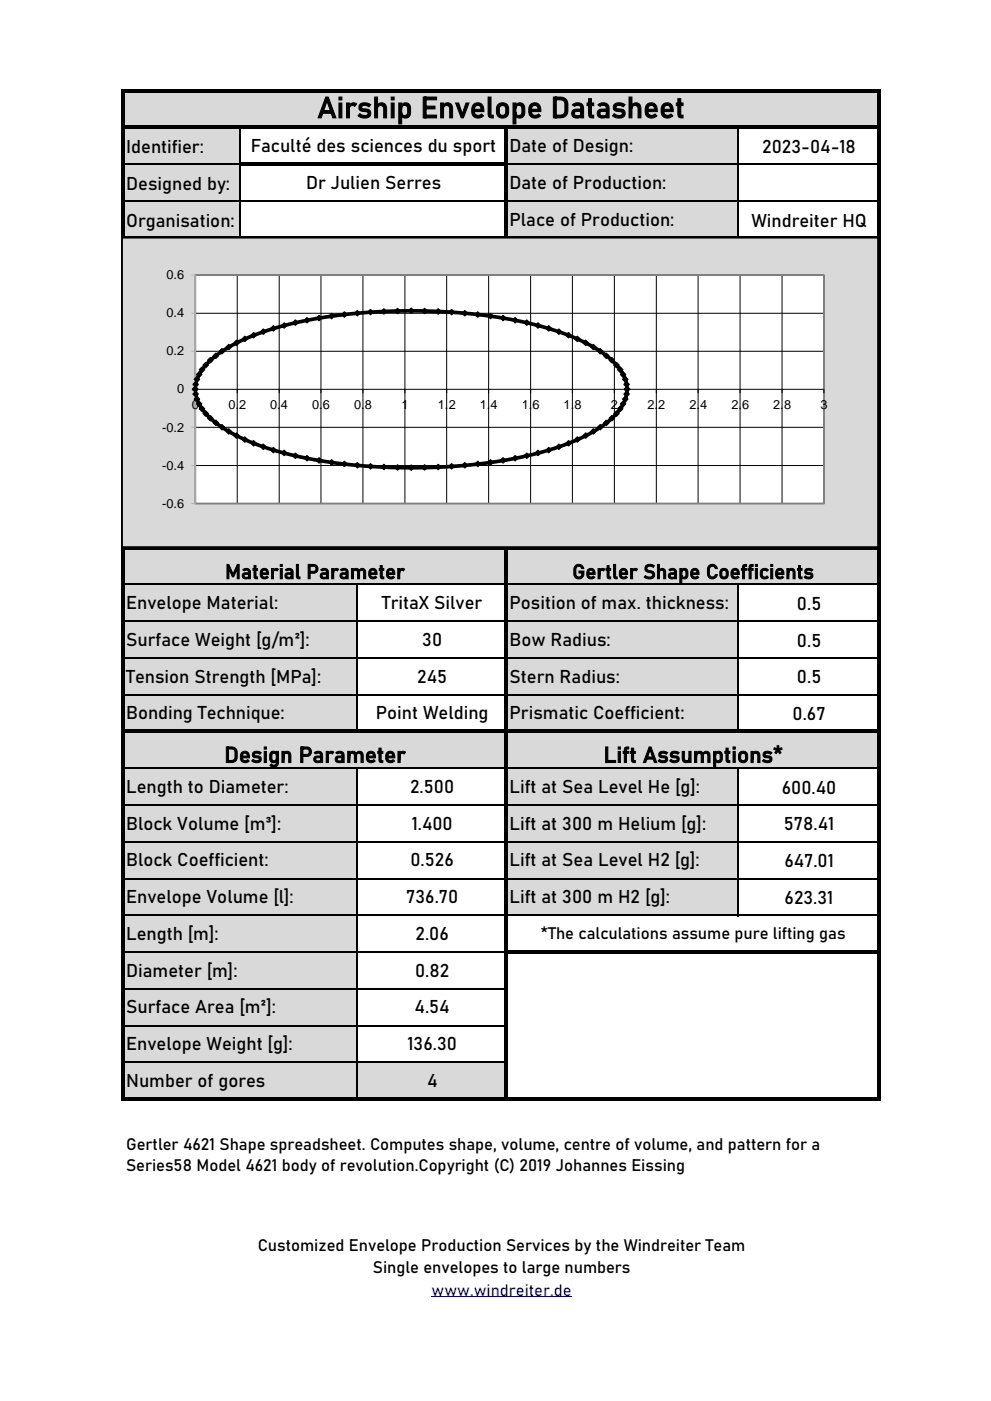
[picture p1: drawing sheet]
<svg xmlns="http://www.w3.org/2000/svg" width="210mm" height="297mm" viewBox="0 0 210 297" stroke-linecap="round" stroke-linejoin="round" font-family="sans-serif">
<g fill="#d9d9d9">
<path d="M26 19.3h160.3v7.8h-160.3z" fill-rule="evenodd"/>
<path d="M26 27h24.9v23.4h-24.9z" fill-rule="evenodd"/>
<path d="M107.2 27h49.1v23.4h-49.1z" fill-rule="evenodd"/>
<path d="M26 116.1h160.3v7.8h-160.3z" fill-rule="evenodd"/>
<path d="M26 123.8h49.6v31.2h-49.6z" fill-rule="evenodd"/>
<path d="M107.2 123.8h49.1v31.2h-49.1z" fill-rule="evenodd"/>
<path d="M26 155h160.3v7.8h-160.3z" fill-rule="evenodd"/>
<path d="M26 162.8h49.6v31.2h-49.6z" fill-rule="evenodd"/>
<path d="M107.2 162.8h49.1v31.2h-49.1z" fill-rule="evenodd"/>
<path d="M26 194h49.6v31.2h-49.6z" fill-rule="evenodd"/>
<path d="M26 225.1h81.3v7.9h-81.3z" fill-rule="evenodd"/>
</g>
<path d="M91.5 274.8h29.6" fill="none" stroke="#00f" stroke-width=".21"/>
<g fill="none" stroke="#000" stroke-width=".38">
<path d="M26.4 34.8h24.2M50.8 27.4v7M50.8 35.2v14.8M107.6 34.8h78.3M156.3 27.4v22.6M26.4 42.6h80.5M107.6 42.6h78.3M26.4 123.9h80.5M26.4 131.7h80.5M26.4 139.4h80.5M75.6 124.1v30.5M107.6 123.9h78.3"/>
<path d="M107.6 131.7h78.3M107.6 139.4h78.3M156.3 124.1v30.5M26.4 147.2h80.5M107.6 147.2h78.3M26.4 162.8h80.5M26.4 170.6h80.5M75.6 163v69.5M107.6 162.8h78.3M107.6 170.6h78.3M156.3 163v31.2M26.4 186.2h80.5"/>
<path d="M26.4 194h80.5M107.6 186.2h78.3M107.6 194h78.3M26.4 201.8h80.5M26.4 209.6h80.5M26.4 217.4h80.5M26.4 225.1h80.5"/>
</g>
<g fill="#000">
<path d="M26.4 18.8h160.2v.8h-160.2z" fill-rule="evenodd"/>
<path d="M26.4 26.6h160.2v.8h-160.2z" fill-rule="evenodd"/>
<path d="M50.6 34.4h57v.8h-57z" fill-rule="evenodd"/>
<path d="M26.4 50h160.2v.8h-160.2z" fill-rule="evenodd"/>
<path d="M106.9 27.4h.7v23.4h-.7z" fill-rule="evenodd"/>
<path d="M26.4 115.7h160.2v.7h-160.2z" fill-rule="evenodd"/>
<path d="M26.4 154.6h160.2v.8h-160.2z" fill-rule="evenodd"/>
<path d="M107.6 201.4h79v.7h-79z" fill-rule="evenodd"/>
<path d="M25.7 18.8h.7v214.5h-.7z" fill-rule="evenodd"/>
<path d="M26.4 232.5h160.2v.8h-160.2z" fill-rule="evenodd"/>
<path d="M106.9 116.4h.7v116.9h-.7z" fill-rule="evenodd"/>
<path d="M185.9 19.6h.7v213.7h-.7z" fill-rule="evenodd"/>
</g>
<path d="M26.4 178.4h80.5M107.6 178.4h78.3" fill="none" stroke="#000" stroke-width=".39"/>
<path d="M25.9 50.5h160.1v65.4h-160.1z" fill-rule="evenodd" fill="#d9d9d9"/>
<path d="M41.4 58.3h133.2v48.4h-133.2z" fill-rule="evenodd" fill="#fff"/>
<g fill="none" stroke="#000" stroke-width=".21">
<path d="M25.9 50.5h160.1v65.4h-160.1zM41.4 58.3h133.2v48.4h-133.2M50.3 58.3v48.4M59.2 58.3v48.4M68 58.3v48.4M76.9 58.3v48.4M85.8 58.3v48.4M94.6 58.3v48.4M103.5 58.3v48.4M112.4 58.3v48.4M121.3 58.3v48.4M130.2 58.3v48.4"/>
<path d="M139.1 58.3v48.4M147.9 58.3v48.4M156.8 58.3v48.4M165.7 58.3v48.4M41.4 74.5h133.2M41.4 66.4h133.2M41.4 98.7h133.2M41.4 90.6h133.2M174.6 82.5h-133.2v.8"/>
</g>
<path d="M41.4 58.3h133.2v48.4h-133.2z" fill="none" stroke="#808080" stroke-width=".39"/>
<path d="M40.6 58.3h.8v48.4h-.8M40.6 74.5h.8M40.6 66.4h.8M40.6 98.7h.8M40.6 90.6h.8M40.6 82.5h.8" fill="none" stroke="#b3b3b3" stroke-width=".21"/>
<path d="M44.1 76.9a34.9 34.9 0 0 1 14.8-7.5l7.7-1.8 8-1.1 8.7-.6 9.1 .1 8.3 .6 8.5 1.3 7.1 1.7 3.4 1.2 3 1.2a20 20 0 0 1 9.2 7.1 7 7 0 0 1-1.5 8.8 32.4 32.4 0 0 1-13.7 7.4l-7.5 1.8-8.5 1.3-8.8 .7h-9.1l-8.7-.6-8.5-1.3-7.2-1.7-3.4-1.1-3.1-1.2a20.6 20.6 0 0 1-9.6-7.3 7 7 0 0 1 1.5-8.8z" fill="none" stroke="#000" stroke-width=".78"/>
<g fill="#000">
<path d="M41.2 80.4l.5-.6 .6 .6-.6 .6zM41.6 79.4l.6-.6 .5 .6-.5 .5zM42.2 78.3l.6-.5 .6 .5-.6 .6zM43.6 76.8l.5 .6-.5 .5-.6-.5zM44 76.3l.6-.5 .5 .5-.5 .6zM45.2 75.4l.5-.5 .6 .5-.6 .6zM47 73.9l.6 .5-.6 .6-.5-.6zM47.9 73.6l.6-.6 .5 .6-.5 .5zM50.1 72.1l.6 .6-.6 .5-.6-.5zM51.9 71.3l.5 .5-.5 .6-.6-.6zM53.7 70.5l.6 .5-.6 .6-.5-.6zM55.8 69.7l.5 .6-.5 .6-.6-.6z"/>
<path d="M57.9 69l.6 .6-.6 .6-.5-.6zM60.2 68.4l.6 .6-.6 .5-.5-.5zM62 68.4l.6-.6 .5 .6-.5 .5zM64.5 67.9l.6-.6 .5 .6-.5 .5zM67.1 67.4l.5-.6 .6 .6-.6 .6zM70.3 66.4l.5 .6-.5 .5-.6-.5zM73 66.1l.5 .6-.5 .5-.6-.5zM75.2 66.4l.5-.6 .6 .6-.6 .5zM78.5 65.6l.6 .5-.6 .6-.6-.6zM80.8 66l.6-.5 .5 .5-.5 .6zM84.2 65.4l.6 .5-.6 .6-.5-.6zM86.6 65.9l.5-.6 .6 .6-.6 .5z"/>
<path d="M89.4 65.9l.6-.5 .5 .5-.5 .6zM92.9 65.5l.5 .5-.5 .6-.6-.6zM95.7 65.6l.6 .5-.6 .6-.6-.6zM98.5 65.8l.5 .6-.5 .5-.6-.5zM101.2 66.1l.6 .6-.6 .5-.5-.5zM103.4 67l.5-.6 .6 .6-.6 .5zM106.6 66.8l.5 .6-.5 .6-.6-.6zM109.1 67.3l.6 .6-.6 .5-.5-.5zM111.1 68.4l.5-.6 .6 .6-.6 .5zM114 68.4l.6 .6-.6 .5-.6-.5zM115.7 69.6l.6-.6 .5 .6-.5 .6zM118.4 69.7l.6 .6-.6 .6-.5-.6z"/>
<path d="M120.5 70.5l.5 .5-.5 .6-.6-.6zM121.8 71.8l.5-.5 .6 .5-.6 .6zM124.1 72.1l.6 .6-.6 .5-.6-.5zM125.7 73l.6 .6-.6 .5-.5-.5zM126.6 74.4l.6-.5 .5 .5-.5 .6zM128.5 74.9l.5 .5-.5 .6-.6-.6zM129.1 76.3l.5-.5 .6 .5-.6 .6zM130.6 76.8l.6 .6-.6 .5-.5-.5zM130.8 78.3l.6-.5 .6 .5-.6 .6zM132 78.8l.6 .6-.6 .5-.5-.5zM132.5 79.8l.5 .6-.5 .6-.6-.6zM41.3 81.9l.6 .6-.6 .6-.5-.6z"/>
<path d="M41.4 80.9l.6 .6-.6 .5-.5-.5zM41.4 83l.6 .5-.6 .6-.5-.6zM41.2 84.6l.5-.6 .6 .6-.6 .5zM41.6 85.6l.6-.5 .5 .5-.5 .6zM42.8 86.1l.6 .5-.6 .6-.6-.6zM43 87.7l.6-.6 .5 .6-.5 .5zM44 88.6l.6-.5 .5 .5-.5 .6zM45.2 89.6l.5-.5 .6 .5-.6 .6zM47 90l.6 .5-.6 .6-.5-.6zM47.9 91.4l.6-.5 .5 .5-.5 .6zM49.5 92.3l.6-.5 .6 .5-.6 .6zM51.9 92.6l.5 .6-.5 .5-.6-.5z"/>
<path d="M53.7 93.4l.6 .5-.6 .6-.5-.6zM55.8 94.1l.5 .6-.5 .6-.6-.6zM57.4 95.4l.5-.6 .6 .6-.6 .6zM60.2 95.4l.6 .6-.6 .6-.5-.6zM62.6 96l.5 .6-.5 .6-.6-.6zM64.5 97.1l.6-.5 .5 .5-.5 .6zM67.1 97.6l.5-.6 .6 .6-.6 .5zM69.7 98l.6-.6 .5 .6-.5 .6zM72.4 98.3l.6-.5 .5 .5-.5 .6zM75.2 98.6l.5-.6 .6 .6-.6 .6zM77.9 98.8l.6-.5 .6 .5-.6 .6zM81.4 98.4l.5 .6-.5 .5-.6-.5z"/>
<path d="M84.2 98.5l.6 .6-.6 .5-.5-.5zM86.6 99.1l.5-.5 .6 .5-.6 .6zM89.4 99.1l.6-.6 .5 .6-.5 .5zM92.9 98.4l.5 .6-.5 .5-.6-.5zM95.7 98.3l.6 .5-.6 .6-.6-.6zM98.5 98l.5 .6-.5 .6-.6-.6zM101.2 97.8l.6 .5-.6 .6-.5-.6zM103.4 98l.5-.6 .6 .6-.6 .6zM106.6 97l.5 .6-.5 .5-.6-.5zM109.1 96.6l.6 .5-.6 .6-.5-.6zM111.1 96.6l.5-.6 .6 .6-.6 .6zM114 95.4l.6 .6-.6 .6-.6-.6z"/>
<path d="M115.7 95.4l.6-.6 .5 .6-.5 .6zM117.9 94.7l.5-.6 .6 .6-.6 .6zM119.9 93.9l.6-.5 .5 .5-.5 .6zM122.3 92.6l.6 .6-.6 .5-.5-.5zM124.1 91.8l.6 .5-.6 .6-.6-.6zM125.7 90.9l.6 .5-.6 .6-.5-.6zM126.6 90.5l.6-.5 .5 .5-.5 .6zM127.9 89.6l.6-.5 .5 .5-.5 .6zM129.6 88.1l.6 .5-.6 .6-.5-.6zM130.6 87.1l.6 .6-.6 .5-.5-.5zM130.8 86.6l.6-.5 .6 .5-.6 .6zM132 85.1l.6 .5-.6 .6-.5-.6z"/>
<path d="M132.5 84l.5 .6-.5 .5-.6-.5zM132.2 81.5l.6-.6 .5 .6-.5 .5zM132.2 83.5l.6-.5 .5 .5-.5 .6zM132.9 81.9l.5 .6-.5 .6-.6-.6z"/>
</g>
<g fill="none" stroke="#000" stroke-width=".28">
<path d="M41.6 79.4l.6-.6 .5 .6-.5 .5zM42.2 78.3l.6-.5 .6 .5-.6 .6zM43.6 76.8l.5 .6-.5 .5-.6-.5zM44 76.3l.6-.5 .5 .5-.5 .6zM45.2 75.4l.5-.5 .6 .5-.6 .6zM47 73.9l.6 .5-.6 .6-.5-.6zM47.9 73.6l.6-.6 .5 .6-.5 .5zM50.1 72.1l.6 .6-.6 .5-.6-.5zM51.9 71.3l.5 .5-.5 .6-.6-.6zM53.7 70.5l.6 .5-.6 .6-.5-.6zM55.8 69.7l.5 .6-.5 .6-.6-.6zM57.9 69l.6 .6-.6 .6-.5-.6z"/>
<path d="M60.2 68.4l.6 .6-.6 .5-.5-.5zM62 68.4l.6-.6 .5 .6-.5 .5zM64.5 67.9l.6-.6 .5 .6-.5 .5zM67.1 67.4l.5-.6 .6 .6-.6 .6zM70.3 66.4l.5 .6-.5 .5-.6-.5zM73 66.1l.5 .6-.5 .5-.6-.5zM75.2 66.4l.5-.6 .6 .6-.6 .5zM78.5 65.6l.6 .5-.6 .6-.6-.6zM80.8 66l.6-.5 .5 .5-.5 .6zM84.2 65.4l.6 .5-.6 .6-.5-.6zM86.6 65.9l.5-.6 .6 .6-.6 .5zM89.4 65.9l.6-.5 .5 .5-.5 .6z"/>
<path d="M92.9 65.5l.5 .5-.5 .6-.6-.6zM95.7 65.6l.6 .5-.6 .6-.6-.6zM98.5 65.8l.5 .6-.5 .5-.6-.5zM101.2 66.1l.6 .6-.6 .5-.5-.5zM103.4 67l.5-.6 .6 .6-.6 .5zM106.6 66.8l.5 .6-.5 .6-.6-.6zM109.1 67.3l.6 .6-.6 .5-.5-.5zM111.1 68.4l.5-.6 .6 .6-.6 .5zM114 68.4l.6 .6-.6 .5-.6-.5zM115.7 69.6l.6-.6 .5 .6-.5 .6zM118.4 69.7l.6 .6-.6 .6-.5-.6zM120.5 70.5l.5 .5-.5 .6-.6-.6z"/>
<path d="M121.8 71.8l.5-.5 .6 .5-.6 .6zM124.1 72.1l.6 .6-.6 .5-.6-.5zM125.7 73l.6 .6-.6 .5-.5-.5zM126.6 74.4l.6-.5 .5 .5-.5 .6zM128.5 74.9l.5 .5-.5 .6-.6-.6zM129.1 76.3l.5-.5 .6 .5-.6 .6zM130.6 76.8l.6 .6-.6 .5-.5-.5zM130.8 78.3l.6-.5 .6 .5-.6 .6zM132 78.8l.6 .6-.6 .5-.5-.5zM132.5 79.8l.5 .6-.5 .6-.6-.6zM41.2 80.4l.5-.6 .6 .6-.6 .6zM41.2 84.6l.5-.6 .6 .6-.6 .5z"/>
<path d="M41.3 81.9l.6 .6-.6 .6-.5-.6zM41.4 80.9l.6 .6-.6 .5-.5-.5zM41.4 83l.6 .5-.6 .6-.5-.6zM41.6 85.6l.6-.5 .5 .5-.5 .6zM42.8 86.1l.6 .5-.6 .6-.6-.6zM43 87.7l.6-.6 .5 .6-.5 .5zM44 88.6l.6-.5 .5 .5-.5 .6zM45.2 89.6l.5-.5 .6 .5-.6 .6zM47 90l.6 .5-.6 .6-.5-.6zM47.9 91.4l.6-.5 .5 .5-.5 .6zM49.5 92.3l.6-.5 .6 .5-.6 .6zM51.9 92.6l.5 .6-.5 .5-.6-.5z"/>
<path d="M53.7 93.4l.6 .5-.6 .6-.5-.6zM55.8 94.1l.5 .6-.5 .6-.6-.6zM57.4 95.4l.5-.6 .6 .6-.6 .6zM60.2 95.4l.6 .6-.6 .6-.5-.6zM62.6 96l.5 .6-.5 .6-.6-.6zM64.5 97.1l.6-.5 .5 .5-.5 .6zM67.1 97.6l.5-.6 .6 .6-.6 .5zM69.7 98l.6-.6 .5 .6-.5 .6zM72.4 98.3l.6-.5 .5 .5-.5 .6zM75.2 98.6l.5-.6 .6 .6-.6 .6zM77.9 98.8l.6-.5 .6 .5-.6 .6zM81.4 98.4l.5 .6-.5 .5-.6-.5z"/>
<path d="M84.2 98.5l.6 .6-.6 .5-.5-.5zM86.6 99.1l.5-.5 .6 .5-.6 .6zM89.4 99.1l.6-.6 .5 .6-.5 .5zM92.9 98.4l.5 .6-.5 .5-.6-.5zM95.7 98.3l.6 .5-.6 .6-.6-.6zM98.5 98l.5 .6-.5 .6-.6-.6zM101.2 97.8l.6 .5-.6 .6-.5-.6zM103.4 98l.5-.6 .6 .6-.6 .6zM106.6 97l.5 .6-.5 .5-.6-.5zM109.1 96.6l.6 .5-.6 .6-.5-.6zM111.1 96.6l.5-.6 .6 .6-.6 .6zM114 95.4l.6 .6-.6 .6-.6-.6z"/>
<path d="M115.7 95.4l.6-.6 .5 .6-.5 .6zM117.9 94.7l.5-.6 .6 .6-.6 .6zM119.9 93.9l.6-.5 .5 .5-.5 .6zM122.3 92.6l.6 .6-.6 .5-.5-.5zM124.1 91.8l.6 .5-.6 .6-.6-.6zM125.7 90.9l.6 .5-.6 .6-.5-.6zM126.6 90.5l.6-.5 .5 .5-.5 .6zM127.9 89.6l.6-.5 .5 .5-.5 .6zM129.6 88.1l.6 .5-.6 .6-.5-.6zM130.6 87.1l.6 .6-.6 .5-.5-.5zM130.8 86.6l.6-.5 .6 .5-.6 .6zM132 85.1l.6 .5-.6 .6-.5-.6z"/>
<path d="M132.2 81.5l.6-.6 .5 .6-.5 .5zM132.2 83.5l.6-.5 .5 .5-.5 .6zM132.5 84l.5 .6-.5 .5-.6-.5zM132.9 81.9l.5 .6-.5 .6-.6-.6z"/>
</g>
<text font-size="6.2" x="67.3" y="25">Airship Envelope Datasheet</text>
<g font-size="4.7">
<text x="47.5" y="161.6">Design Parameter</text>
<text x="127.9" y="161.6">Lift Assumptions*</text>
</g>
<g font-size="4.3">
<text x="47.7" y="122.7">Material Parameter</text>
<text x="121.3" y="122.7">Gertler Shape Coefficients</text>
</g>
<g font-size="3.9">
<text x="26.8" y="32.4">Identifier:</text>
<text x="53.2" y="32.3">Faculté des sciences du sport</text>
<text x="108" y="32.3">Date of Design:</text>
<text x="161.5" y="32.4">2023-04-18</text>
<text x="26.8" y="40.2">Designed by:</text>
<text x="64.9" y="40.1">Dr Julien Serres</text>
<text x="108" y="40.1">Date of Production:</text>
<text x="108" y="47.8">Place of Production:</text>
<text x="26.8" y="48">Organisation:</text>
<text x="159.2" y="48">Windreiter HQ</text>
<text x="26.8" y="129.1">Envelope Material:</text>
<text x="80.9" y="129.1">TritaX Silver</text>
<text x="108" y="129.1">Position of max. thickness:</text>
<text x="168.9" y="129.3">0.5</text>
<text x="26.8" y="136.9">Surface Weight [g/m²]:</text>
<text x="89.5" y="136.9">30</text>
<text x="108" y="136.9">Bow Radius:</text>
<text x="168.9" y="137.1">0.5</text>
<text x="26.8" y="144.7">Tension Strength [MPa]:</text>
<text x="88.4" y="144.7">245</text>
<text x="108" y="144.7">Stern Radius:</text>
<text x="168.9" y="144.8">0.5</text>
<text x="26.8" y="152.5">Bonding Technique:</text>
<text x="79.6" y="152.5">Point Welding</text>
<text x="108" y="152.5">Prismatic Coefficient:</text>
<text x="167.9" y="152.6">0.67</text>
<text x="26.8" y="168">Length to Diameter:</text>
<text x="86.9" y="168">2.500</text>
<text x="108" y="168">Lift at Sea Level He [g]:</text>
<text x="165.6" y="168.2">600.40</text>
<text x="26.8" y="175.8">Block Volume [m³]:</text>
<text x="87.2" y="175.8">1.400</text>
<text x="108" y="175.8">Lift at 300 m Helium [g]:</text>
<text x="166.1" y="176">578.41</text>
<text x="26.8" y="183.6">Block Coefficient:</text>
<text x="87" y="183.6">0.526</text>
<text x="108" y="183.6">Lift at Sea Level H2 [g]:</text>
<text x="166.2" y="183.8">647.01</text>
<text x="26.8" y="191.4">Envelope Volume [l]:</text>
<text x="86.1" y="191.4">736.70</text>
<text x="108" y="191.4">Lift at 300 m H2 [g]:</text>
<text x="166.2" y="191.6">623.31</text>
<text x="26.8" y="199.2">Length [m]:</text>
<text x="88" y="199.2">2.06</text>
<text x="26.8" y="207">Diameter [m]:</text>
<text x="87.9" y="207">0.82</text>
<text x="26.8" y="214.8">Surface Area [m²]:</text>
<text x="87.9" y="214.8">4.54</text>
<text x="26.8" y="222.6">Envelope Weight [g]:</text>
<text x="86.3" y="222.6">136.30</text>
<text x="26.8" y="230.4">Number of gores</text>
<text x="90.5" y="230.4">4</text>
</g>
<g font-size="3.5">
<text x="114.6" y="199.1">*The calculations assume pure lifting gas</text>
<text x="26.7" y="243.7">Gertler 4621 Shape spreadsheet. Computes shape, volume, centre of volume, and pattern for a</text>
<text x="26.7" y="248.3">Series58 Model 4621 body of revolution.Copyright (C) 2019 Johannes Eissing</text>
<text x="54.6" y="265">Customized Envelope Production Services by the Windreiter Team</text>
<text x="79" y="269.8">Single envelopes to large numbers</text>
</g>
<text font-size="3.5" fill="#00f" x="91.5" y="274.6">www.windreiter.de</text>
<g font-size="2.7">
<text x="35.3" y="59.2">0.6</text>
<text x="35.3" y="67.3">0.4</text>
<text x="35.3" y="75.3">0.2</text>
<text x="37.5" y="83.4">0</text>
<text x="40.6" y="86.6">0</text>
<text x="48.4" y="86.6">0.2</text>
<text x="57.3" y="86.6">0.4</text>
<text x="66.1" y="86.6">0.6</text>
<text x="75" y="86.6">0.8</text>
<text x="85" y="86.6">1</text>
<text x="92.8" y="86.6">1.2</text>
<text x="101.7" y="86.6">1.4</text>
<text x="110.5" y="86.6">1.6</text>
<text x="119.4" y="86.6">1.8</text>
<text x="129.4" y="86.6">2</text>
<text x="137.2" y="86.6">2.2</text>
<text x="146.1" y="86.6">2.4</text>
<text x="155" y="86.6">2.6</text>
<text x="163.8" y="86.6">2.8</text>
<text x="173.8" y="86.6">3</text>
<text x="34.4" y="91.5">-0.2</text>
<text x="34.4" y="99.5">-0.4</text>
<text x="34.4" y="107.6">-0.6</text>
</g>
</svg>
